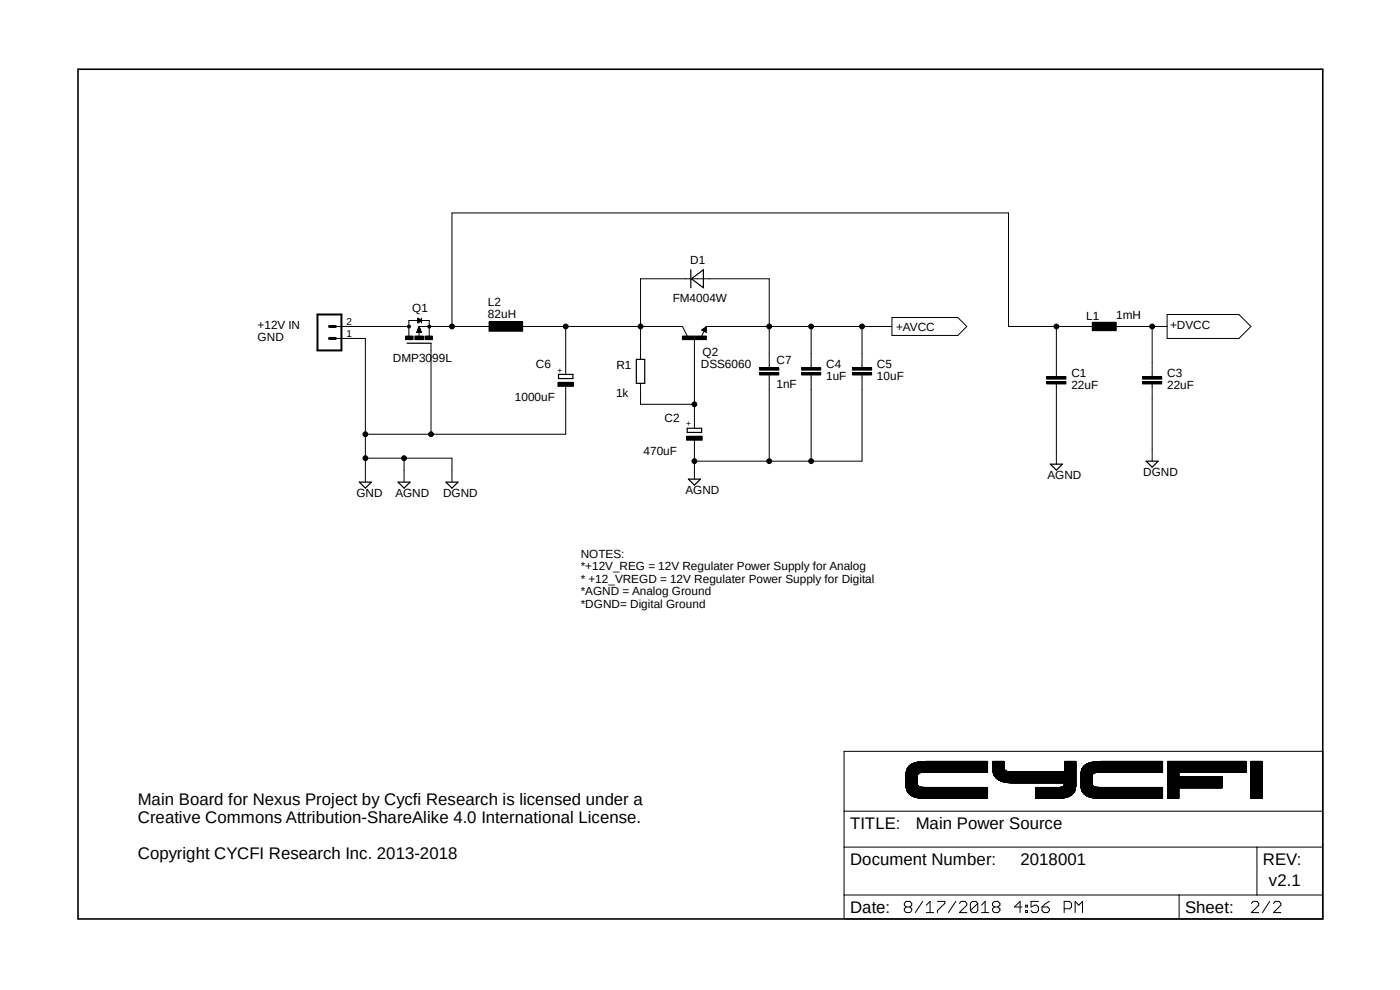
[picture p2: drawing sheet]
<svg xmlns="http://www.w3.org/2000/svg" width="297mm" height="210mm" viewBox="0 0 297 210" stroke-linecap="round" stroke-linejoin="round" font-family="sans-serif">
<path d="M16 14.4l265 181.1M281 14.4l-265 181.1" fill="none" stroke="#fff" stroke-width=".21"/>
<g fill="none" stroke="#000" stroke-width=".21">
<path d="M71.2 71.8h6.3v30.5M71.2 69.3h15.5M86.1 71.3h1.5v.8h-1.5zM86.5 69h.5v.5h-.5zM86.7 71.3v-3.3h4.4v3.3M88 71.3h1.8v.8h-1.8zM88.4 70.5h1M88.5 70.4h.9M88.5 70.3h.8M88.6 70.2h.7M88.6 70.1h.6M88.6 70h.6"/>
<path d="M88.6 69.9h.6M88.6 67.5l.8 .5-.8 .5zM88.6 68.5h.2M88.6 68.4h.3M88.6 68.2h.4M88.6 68.2h.6M88.6 68.1h.7M88.6 67.9h.7M88.6 67.8h.6M88.6 67.7h.4M88.6 67.6h.3M88.6 67.6h.1"/>
<path d="M88.7 69.8h.5M88.7 69.8h.4M88.8 69.7h.3M88.8 69.6h.2M88.8 69.5h.2M88.9 69.4h.1M88.9 69.3h15.9M88.9 69.3v2.1M88.9 69.3l.5 1.2h-1zM88.9 69.3h.1M89.4 67.5v1M90.2 71.3h1.5v.8h-1.5z"/>
<path d="M90.8 69h.5v.5h-.5zM91.4 72.8v19.3M95.9 69.3v-24.1h118.1v24.1h17.7M103.8 68.2h7.1v2.1h-7.1zM109.9 69.3h34.9l1 2M120 69.3v10.1M135.9 76.2v-17.1h27.3v18.9M144.8 71.3h5.1v.8h-5.1zM147.3 71.8v19M148.8 70l1.1-.7v1.2zM149.4 70.3l-.6 1.2M149.9 69.3h39.3"/>
<path d="M161.2 79h4v.5h-4zM161.2 78h4v.5h-4zM163.2 79.5v18.3M170.1 79h4v.5h-4zM170.1 78h4v.5h-4zM172.1 69.3v8.7M172.1 79.5v18.3M180.8 79h4.1v.5h-4.1zM180.8 78h4.1v.5h-4.1zM182.9 69.3v8.7M182.9 79.5v18.3h-35.6M189.2 67.4h14l1.9 1.9-1.9 1.9h-14z"/>
<path d="M222.1 79.9h4v.5h-4zM224.1 69.3v10.6M231.7 68.4h5.1v1.7h-5.1zM236.8 69.3h10.8M242.4 79.9h4.1v.5h-4.1zM244.4 69.3v10.6M247.6 66.7h15.2l2.6 2.6-2.6 2.5h-15.2zM77.5 97.2h18.4v5.1M85.7 97.2v5.1M118.4 81.1h3.3v.9h-3.3zM120 82v10.1h-42.5M135.9 81.3v4.5h11.4"/>
<path d="M145.7 92.5h3.3v.9h-3.3zM147.3 93.4v8.2M222.1 80.9h4v.5h-4zM224.1 81.4v17.1M242.4 80.9h4.1v.5h-4.1zM244.4 81.4v16.4M179.1 159.4h101.5v35.5h-101.5zM179.1 179.7h101.5M179.1 172.1h101.5M192.2 167h17.3M192.2 167h3.7M192.2 167h3.2"/>
<path d="M192.2 166.9h2.8M192.2 166.8l2.7 .1M192.2 166.8h2.6M192.2 166.7h2.5M192.2 166.6l2.5 .1M192.2 166.6h2.5M192.2 166.5h2.4M192.2 166.4h2.4M192.2 166.3h2.4M192.2 166.2h2.4M192.2 166.1h2.4M192.2 166h2.4"/>
<path d="M192.2 165.9h2.4M192.2 165.8h2.4M192.2 165.7h2.4M192.2 165.6h2.4M192.2 165.5h2.4M192.2 165.4h2.4M192.2 165.3h2.4M192.2 165.2h2.4M192.2 165.1h2.4M192.2 165h2.4M192.2 164.9h2.4M192.2 164.8h2.4"/>
<path d="M192.2 164.7h2.4M192.2 164.6h2.4M192.2 164.5h2.4M192.2 164.4h2.4M192.2 164.3h2.5M192.2 164.2h2.5M192.2 164.1h2.6M192.2 164h2.7M192.2 164h2.8M192.2 163.9h17.3M192.3 167.3h17.2M192.3 167.2h17.2"/>
<path d="M192.3 167.1h17.2M192.3 163.8h17.2M192.3 163.7h17.2M192.3 163.6h17.2M192.3 167.4h17.2M192.3 163.5h17.2M192.4 167.6h17.1M192.4 167.5h17.1M192.4 163.4h17.1M192.4 167.7h17.1M192.4 163.3h17.1M192.4 163.2h17.1"/>
<path d="M192.4 167.8h17.1M192.4 163.1h17.1M192.5 167.9h17M192.5 163h17M192.6 168h16.9M192.6 162.9h16.9M192.6 168.1h16.9M192.6 162.8h16.9M192.7 162.8h16.8M192.7 168.2h16.8M192.7 162.7h16.8M192.7 168.3h16.8"/>
<path d="M192.7 162.6h16.8M192.8 168.3h16.7M192.8 162.6h16.7M192.9 168.4h16.6M192.9 162.5h16.6M193 168.5h16.5M193 162.4h16.5M193 162.3h16.5M193.1 168.6h16.4M193.1 162.3h16.4M193.2 168.7h16.3M193.2 162.3h16.3"/>
<path d="M193.3 168.7h16.2M193.3 162.2h16.2M193.3 162.1h16.2M193.4 168.8h16.1M193.4 162.1h16.1M193.5 168.9h16M193.5 162.1h16M193.6 168.9h15.9M193.7 169h15.8M193.7 162h15.8M193.8 161.9h15.7M193.9 169h15.6"/>
<path d="M193.9 161.9h15.6M194 169.1h15.5M194 161.8h15.5M194.1 169.1h15.4M194.3 169.2h15.2M194.3 161.8h15.2M194.4 161.7h15.1M194.6 169.2h14.9M194.6 161.7h14.9M194.9 169.3h14.6M194.9 161.6h14.6M195.2 169.3h14.3"/>
<path d="M195.4 163.9l-3.2 .1M195.6 161.5h13.9M195.7 169.4h13.8M196.4 161.5h13.1M210.6 163.3h2.5M210.6 163.2h2.5M210.6 163.1h2.4M210.6 163h2.4M210.6 162.9h2.4M210.6 162.8h2.4M210.6 162.7h2.4M210.6 162.6h2.4"/>
<path d="M210.6 162.5h2.4M210.6 162.4h2.4M210.6 162.3h2.4M210.6 162.2h2.4M210.6 162.1h2.4M210.6 162h2.4M210.6 161.9h2.4M210.6 161.8h2.4M210.6 161.7h2.4M210.6 161.6h2.4M210.6 161.5h2.4M210.7 163.7h3.2"/>
<path d="M210.7 163.6h3M210.7 163.6h2.8M210.7 163.5h2.7M210.7 163.4h2.6M210.7 163.4h2.5M210.7 163.9h17.5M210.7 163.8h17.5M210.7 163.7h17.5M210.7 164h17.5M210.8 164.1h17.4M210.8 164.3h17.4M210.8 164.2h17.4"/>
<path d="M210.9 164.3h17.3M210.9 164.5h17.3M210.9 164.4h17.3M211 164.5h17.2M211 164.7h17.2M211 164.6h17.2M211.1 164.7h17.1M211.1 164.8h17.1M211.2 164.8h17M211.2 164.9h17M211.3 165h16.9M211.4 165.1h16.8"/>
<path d="M211.5 165.2h16.7M211.6 165.3h16.6M211.7 165.4h16.5M211.8 165.4h16.4M211.9 165.5h16.3M212 165.5h16.2M212 165.6h16.2M212.2 165.7h16M212.3 165.7h15.9M212.4 165.7h15.8M212.6 165.8h15.6M212.8 165.9h15.4"/>
<path d="M213 165.9h15.2M213.2 165.9h15M213.4 166h14.8M214.1 166.1h14.1M219.8 169.4h5M219.8 169.3h5.5M219.8 169.3h5.8M219.8 169.2h6M219.8 169.1h6.6M219.8 169.1h6.7M219.8 169h6.8M219.8 168.9h7.1"/>
<path d="M219.8 168.8h7.2M219.8 168.7h7.4M219.8 168.7h7.5M219.8 168.6h7.5M219.8 168.5h7.7M219.8 168.4h7.7M219.8 168.4h7.8M219.8 168.3h7.9M219.8 168.2h8M219.8 168.1h8M219.8 168h8.1M219.8 167.9h8.2"/>
<path d="M219.8 167.8h8.2M219.8 167.7h8.2M219.8 167.6h8.2M219.8 167.6h8.3M219.8 167.5h8.3M219.8 167.4h8.3M219.8 167.3h8.3M219.8 167.2h8.3M219.8 167.2h8.4M219.8 167.1h8.4M219.8 167h8.4M224.9 167h3.3"/>
<path d="M225.3 167h2.9M225.5 166.9h2.7M225.6 166.9h2.6M225.7 166.8h2.5M225.8 166.7h2.4M225.8 166.6h2.4M225.8 166.5h2.4M225.8 166.4h2.4M225.8 166.3h2.4M225.8 166.2h2.4M225.8 166.1h2.4M225.9 163.7h2.3"/>
<path d="M225.9 163.6h2.3M225.9 163.5h2.3M225.9 163.4h2.3M225.9 163.3h2.3M225.9 163.2h2.3M225.9 163.1h2.3M225.9 163h2.3M225.9 162.9h2.3M225.9 162.8h2.3M225.9 162.7h2.3M225.9 162.6h2.3M225.9 162.5h2.3"/>
<path d="M225.9 162.4h2.3M225.9 162.3h2.3M225.9 162.2h2.3M225.9 162.1h2.3M225.9 162h2.3M225.9 161.9h2.3M225.9 161.8h2.3M225.9 161.7h2.3M225.9 161.6h2.3M225.9 161.5h2.3M226.2 169.2h-6.4M226.8 169h-7"/>
<path d="M227.2 168.7l-7.4 .1M227.5 168.5l-7.7 .1M227.7 168.3l-7.9 .1M229.3 166.9h2.9M229.3 166.8l2.7 .1M229.3 166.8h2.6M229.3 166.7h2.6M229.3 166.6h2.5M229.3 166.5h2.5M229.3 166.5h2.4M229.3 166.4h2.4M229.3 166.3h2.4"/>
<path d="M229.3 166.2h2.4M229.3 166.1h2.4M229.3 166h2.4M229.3 165.9h2.4M229.3 165.8h2.4M229.3 165.7h2.4M229.3 165.6h2.4M229.3 165.5h2.4M229.3 165.4h2.4M229.3 165.3h2.4M229.3 165.2h2.4M229.3 165.1h2.4"/>
<path d="M229.3 165h2.4M229.3 164.9h2.4M229.3 164.8h2.4M229.3 164.7h2.4M229.3 164.6h2.4M229.3 164.5h2.4M229.3 164.4h2.4M229.3 164.3h2.5M229.3 164.2h2.5M229.3 164.1h2.6M229.3 164h2.7M229.3 164h2.8"/>
<path d="M229.4 167.2h17.2M229.4 167.1h17.2M229.4 167h17.2M229.4 167h3.6M229.4 167h3.1M229.4 163.9h17.2M229.4 163.8h17.2M229.4 163.7h17.2M229.4 167.4h17.2M229.4 167.3h17.2M229.4 163.6h17.2M229.4 163.5h17.2"/>
<path d="M229.4 167.5h17.2M229.4 163.4h17.2M229.5 167.6h17.1M229.5 163.4h17.1M229.5 163.3h17.1M229.5 167.8h17.1M229.5 167.7h17.1M229.5 163.2h17.1M229.6 167.9h17M229.6 167.8h17M229.6 163.1h17M229.6 163h17"/>
<path d="M229.7 168h16.9M229.7 162.9h16.9M229.7 168.1h16.9M229.7 162.8h16.9M229.8 168.2h16.8M229.8 162.8h16.8M229.8 162.7h16.8M229.9 168.3h16.7M229.9 162.6h16.7M230 162.6h16.6M230 162.5h16.6M230 168.4h16.6"/>
<path d="M230.1 168.5h16.5M230.1 162.4h16.5M230.2 162.3h16.4M230.2 168.6h16.4M230.3 162.3h16.3M230.3 168.7h16.3M230.4 168.7h16.2M230.4 162.2h16.2M230.5 162.1h16.1M230.5 168.8h16.1M230.6 162.1h16M230.6 168.9h16"/>
<path d="M230.7 168.9h15.9M230.8 169h15.8M230.8 162h15.8M230.9 161.9h15.7M231 161.9h15.6M231 169h15.6M231.1 169.1h15.5M231.1 161.8h15.5M231.2 169.1h15.4M231.4 161.8h15.2M231.4 169.2h15.2M231.6 161.7h15"/>
<path d="M231.7 169.2h14.9M231.7 161.7h14.9M231.9 164.1l-2.6 .1M231.9 161.6h14.7M232 169.3h14.6M232.3 169.3h14.3M232.5 163.9l-3.1 .1M232.7 161.5h13.9M232.7 169.4h13.9M233.6 161.5h13M247.7 169.4h2.4M247.7 169.3h2.4"/>
<path d="M247.7 169.2h2.4M247.7 169.1h2.4M247.7 169h2.4M247.7 168.9h2.4M247.7 168.8h2.4M247.7 168.7h2.4M247.7 168.6h2.4M247.7 168.5h2.4M247.7 168.4h2.4M247.7 168.3h2.4M247.7 168.2h2.4M247.7 168.1h2.4"/>
<path d="M247.7 168h2.4M247.7 167.9h2.4M247.7 167.8h2.4M247.7 167.7h2.4M247.7 167.6h2.4M247.7 167.5h2.4M247.7 167.4h2.4M247.7 167.3h2.4M247.7 167.2h2.4M247.7 167.1h11.5M247.7 167h11.5M247.7 166.9h11.5"/>
<path d="M247.7 166.8h11.5M247.7 166.7h11.5M247.7 166.6h11.5M247.7 166.5h11.5M247.7 166.4h11.5M247.7 166.3h11.5M247.7 166.2h11.5M247.7 166.1h11.5M247.7 166h11.5M247.7 165.9h11.5M247.7 165.8h11.5M247.7 165.7h11.5"/>
<path d="M247.7 165.6h11.5M247.7 165.5h11.5M247.7 165.4h11.5M247.7 165.3h11.5M247.7 165.2h11.5M247.7 165.1h11.5M247.7 165h11.5M247.7 164.9h11.5M247.7 164.8h11.5M247.7 164.7h2.4M247.7 164.6h2.4M247.7 164.5h2.4"/>
<path d="M247.7 164.4h2.4M247.7 164.3h2.4M247.7 164.2h2.4M247.7 164.1h2.4M247.7 164h2.4M247.7 163.9h2.4M247.7 163.9h16.6M247.7 163.8h16.6M247.7 163.7h16.6M247.7 163.6h16.6M247.7 163.5h16.6M247.7 163.4h16.6"/>
<path d="M247.7 163.3h16.6M247.7 163.2h16.6M247.7 163.1h16.6M247.7 163h16.6M247.7 162.9h16.6M247.7 162.8h16.6M247.7 162.7h16.6M247.7 162.6h16.6M247.7 162.5h16.6M247.7 162.4h16.6M247.7 162.3h16.6M247.7 162.2h16.6"/>
<path d="M247.7 162.1h16.6M247.7 162h16.6M247.7 161.9h16.6M247.7 161.8h16.6M247.7 161.7h16.6M247.7 161.6h16.6M247.7 161.5h16.6M265.4 169.4h2.4M265.4 169.3h2.4M265.4 169.2h2.4M265.4 169.1h2.4M265.4 169h2.4"/>
<path d="M265.4 168.9h2.4M265.4 168.8h2.4M265.4 168.7h2.4M265.4 168.6h2.4M265.4 168.5h2.4M265.4 168.4h2.4M265.4 168.3h2.4M265.4 168.2h2.4M265.4 168.1h2.4M265.4 168h2.4M265.4 167.9h2.4M265.4 167.8h2.4"/>
<path d="M265.4 167.7h2.4M265.4 167.6h2.4M265.4 167.5h2.4M265.4 167.4h2.4M265.4 167.3h2.4M265.4 167.2h2.4M265.4 167.1h2.4M265.4 167h2.4M265.4 166.9h2.4M265.4 166.8h2.4M265.4 166.7h2.4M265.4 166.6h2.4"/>
<path d="M265.4 166.5h2.4M265.4 166.4h2.4M265.4 166.3h2.4M265.4 166.2h2.4M265.4 166.1h2.4M265.4 166h2.4M265.4 165.9h2.4M265.4 165.8h2.4M265.4 165.7h2.4M265.4 165.6h2.4M265.4 165.5h2.4M265.4 165.4h2.4"/>
<path d="M265.4 165.3h2.4M265.4 165.2h2.4M265.4 165.1h2.4M265.4 165h2.4M265.4 164.9h2.4M265.4 164.8h2.4M265.4 164.7h2.4M265.4 164.6h2.4M265.4 164.5h2.4M265.4 164.4h2.4M265.4 164.3h2.4M265.4 164.2h2.4"/>
<path d="M265.4 164.1h2.4M265.4 164h2.4M265.4 163.9h2.4M265.4 163.8h2.4M265.4 163.7h2.4M265.4 163.6h2.4M265.4 163.5h2.4M265.4 163.4h2.4M265.4 163.3h2.4M265.4 163.2h2.4M265.4 163.1h2.4M265.4 163h2.4"/>
<path d="M265.4 162.9h2.4M265.4 162.8h2.4M265.4 162.7h2.4M265.4 162.6h2.4M265.4 162.5h2.4M265.4 162.4h2.4M265.4 162.3h2.4M265.4 162.2h2.4M265.4 162.1h2.4M265.4 162h2.4M265.4 161.9h2.4M265.4 161.8h2.4"/>
<path d="M265.4 161.7h2.4M265.4 161.6h2.4M265.4 161.5h2.4M266.7 179.7v10.2M179.1 189.9h101.5M192.2 192.4l-.3-.4v-.4l.3-.4h.8l.4 .4v.4l-.4 .4M192.2 192.4l-.3 .4v.4l.3 .4h.8l.4-.4v-.4l-.4-.4M192.2 192.4h.8M195.7 191.2l-1.5 2.4M196.5 193.6h1.6M196.5 192l.8-.8v2.4M198.9 191.2h1.5v.4l-1.5 1.6v.4"/>
<path d="M202.8 191.2l-1.6 2.4M203.5 191.6l.4-.4h.8l.4 .4v.4l-1.6 1.6h1.6M207.4 191.6l-.3-.4h-.8l-.4 .4v1.6M207.4 191.6v1.6l-.3 .4h-.8l-.4-.4M207.4 191.6l-1.5 1.6M208.2 193.6h1.6M208.2 192l.8-.8v2.4M210.9 192.4l-.3-.4v-.4l.3-.4h.8l.4 .4v.4l-.4 .4M210.9 192.4l-.3 .4v.4l.3 .4h.8l.4-.4v-.4l-.4-.4M210.9 192.4h.8M216.8 192.4h-1.6l1.2-1.2v2.4M217.6 193.2h.4v.4h-.4z"/>
<path d="M217.6 192h.4v.4h-.4zM220.3 191.2h-1.6v1.2l.8-.4h.4l.4 .4v.8l-.4 .4h-.8l-.4-.4M221.1 192.4h1.1l.4 .4v.4l-.4 .4h-.7l-.4-.4zM222.6 191.2l-.7 .4-.8 .8M225.8 192.8h1.1l.4-.4v-.8l-.4-.4h-1.1v2.4M228.1 193.6v-2.4l.8 .8 .8-.8v2.4M250.1 189.9v5M265.5 191.6l.4-.4h.8l.3 .4v.4l-1.5 1.6h1.5M269.4 191.2l-1.6 2.4M270.2 191.6l.4-.4h.8l.3 .4v.4l-1.5 1.6h1.5"/>
<circle cx="95.9" cy="69.3" r=".51"/>
<circle cx="120" cy="69.3" r=".51"/>
<circle cx="135.9" cy="69.3" r=".51"/>
<circle cx="163.2" cy="69.3" r=".51"/>
<circle cx="172.1" cy="69.3" r=".51"/>
<circle cx="182.9" cy="69.3" r=".51"/>
<circle cx="224.1" cy="69.3" r=".51"/>
<circle cx="244.4" cy="69.3" r=".51"/>
<circle cx="77.5" cy="92.1" r=".51"/>
<circle cx="77.5" cy="97.2" r=".51"/>
<circle cx="85.7" cy="97.2" r=".51"/>
<circle cx="91.4" cy="92.1" r=".51"/>
<circle cx="147.3" cy="85.8" r=".51"/>
<circle cx="147.3" cy="97.8" r=".51"/>
<circle cx="163.2" cy="97.8" r=".51"/>
<circle cx="172.1" cy="97.8" r=".51"/>
</g>
<path d="M67.4 66.7h5v7.6h-5z" fill="none" stroke="#000" stroke-width=".42"/>
<path d="M69.9 69.3h1.3M69.9 71.8h1.3" fill="none" stroke="#000" stroke-width=".64"/>
<g fill="none" stroke="#000" stroke-width=".25">
<path d="M146.6 57.2v3.8M146.7 59.1l2.5-1.9v3.8zM86.4 72.8h5M118.5 79.4h3v.9h-3zM135 76.2h1.8v5.1h-1.8zM149.4 70l.2-.1v.4l-.5-.3 .6-.5v.8M145.8 90.8h3v.9h-3zM222.8 98.5h2.6l-1.3 1.2zM243.2 97.8h2.5l-1.3 1.3zM76.2 102.3h2.6l-1.3 1.2zM84.5 102.3h2.5l-1.3 1.2zM94.6 102.3h2.6l-1.3 1.2z"/>
<path d="M146 101.6h2.6l-1.3 1.3z"/>
</g>
<path d="M16.6 14.7h264v180.2h-264z" fill="none" stroke="#000" stroke-width=".34"/>
<g fill="#000">
<path d="M86.1 71.3h1.5v.8h-1.5z" fill-rule="evenodd"/>
<path d="M86.5 69h.5v.5h-.5z" fill-rule="evenodd"/>
<path d="M88 71.3h1.8v.8h-1.8z" fill-rule="evenodd"/>
<path d="M90.2 71.3h1.5v.8h-1.5z" fill-rule="evenodd"/>
<path d="M90.8 69h.5v.5h-.5z" fill-rule="evenodd"/>
<path d="M103.8 68.2h7.1v2.1h-7.1z" fill-rule="evenodd"/>
<path d="M144.8 71.3h5.1v.8h-5.1z" fill-rule="evenodd"/>
<path d="M161.2 79h4v.5h-4z" fill-rule="evenodd"/>
<path d="M161.2 78h4v.5h-4z" fill-rule="evenodd"/>
<path d="M170.1 79h4v.5h-4z" fill-rule="evenodd"/>
<path d="M170.1 78h4v.5h-4z" fill-rule="evenodd"/>
<path d="M180.8 79h4.1v.5h-4.1z" fill-rule="evenodd"/>
<path d="M180.8 78h4.1v.5h-4.1z" fill-rule="evenodd"/>
<path d="M222.1 79.9h4v.5h-4z" fill-rule="evenodd"/>
<path d="M231.7 68.4h5.1v1.7h-5.1z" fill-rule="evenodd"/>
<path d="M242.4 79.9h4.1v.5h-4.1z" fill-rule="evenodd"/>
<path d="M118.4 81.1h3.3v.9h-3.3z" fill-rule="evenodd"/>
<path d="M145.7 92.5h3.3v.9h-3.3z" fill-rule="evenodd"/>
<path d="M222.1 80.9h4v.5h-4z" fill-rule="evenodd"/>
<path d="M242.4 80.9h4.1v.5h-4.1z" fill-rule="evenodd"/>
<circle cx="95.9" cy="69.3" r=".51"/>
<circle cx="120" cy="69.3" r=".51"/>
<circle cx="135.9" cy="69.3" r=".51"/>
<circle cx="163.2" cy="69.3" r=".51"/>
<circle cx="172.1" cy="69.3" r=".51"/>
<circle cx="182.9" cy="69.3" r=".51"/>
<circle cx="224.1" cy="69.3" r=".51"/>
<circle cx="244.4" cy="69.3" r=".51"/>
<circle cx="77.5" cy="92.1" r=".51"/>
<circle cx="77.5" cy="97.2" r=".51"/>
<circle cx="85.7" cy="97.2" r=".51"/>
<circle cx="91.4" cy="92.1" r=".51"/>
<circle cx="147.3" cy="85.8" r=".51"/>
<circle cx="147.3" cy="97.8" r=".51"/>
<circle cx="163.2" cy="97.8" r=".51"/>
<circle cx="172.1" cy="97.8" r=".51"/>
</g>
<g font-size="3.6">
<text x="29.3" y="170.8">Main Board for Nexus Project by Cycfi Research is licensed under a</text>
<text x="29.3" y="174.6">Creative Commons Attribution-ShareAlike 4.0 International License.</text>
<text x="180.3" y="175.9">TITLE:</text>
<text x="194.3" y="175.9">Main Power Source</text>
<text x="29.3" y="182.2">Copyright CYCFI Research Inc. 2013-2018</text>
<text x="180.3" y="183.5">Document Number:</text>
<text x="216.5" y="183.5">2018001</text>
<text x="267.9" y="183.5">REV:</text>
<text x="269.2" y="188">v2.1</text>
<text x="180.3" y="193.7">Date:</text>
<text x="251.4" y="193.7">Sheet:</text>
</g>
<g font-size="2.5">
<text x="146.4" y="55.9">D1</text>
<text x="103.5" y="64.9">L2</text>
<text x="142.7" y="64">FM4004W</text>
<text x="54.7" y="69.9">+12V IN</text>
<text x="87.5" y="66.1">Q1</text>
<text x="103.5" y="67.4">82uH</text>
<text x="190.1" y="70.1">+AVCC</text>
<text x="230.5" y="67.9">L1</text>
<text x="236.8" y="67.6">1mH</text>
<text x="248.2" y="69.9">+DVCC</text>
<text x="54.7" y="72.4">GND</text>
<text x="83.4" y="76.9">DMP3099L</text>
<text x="149.1" y="75.5">Q2</text>
<text x="164.7" y="77.1">C7</text>
<text x="113.7" y="78.1">C6</text>
<text x="130.8" y="78.3">R1</text>
<text x="148.7" y="78">DSS6060</text>
<text x="164.7" y="82.2">1nF</text>
<text x="175.3" y="80.7">1uF</text>
<text x="175.3" y="78.1">C4</text>
<text x="186.1" y="80.7">10uF</text>
<text x="186.1" y="78.1">C5</text>
<text x="227.3" y="82.6">22uF</text>
<text x="227.3" y="80.1">C1</text>
<text x="247.6" y="82.6">22uF</text>
<text x="247.6" y="80.1">C3</text>
<text x="109.2" y="85.1">1000uF</text>
<text x="130.7" y="84.2">1k</text>
<text x="141" y="89.6">C2</text>
<text x="136.5" y="96.6">470uF</text>
<text x="222.2" y="101.6">AGND</text>
<text x="242.5" y="101">DGND</text>
<text x="75.6" y="105.5">GND</text>
<text x="83.9" y="105.5">AGND</text>
<text x="94" y="105.5">DGND</text>
<text x="145.4" y="104.8">AGND</text>
<text x="123.2" y="118.3">NOTES:</text>
<text x="123.2" y="120.9">*+12V_REG = 12V Regulater Power Supply for Analog</text>
<text x="123.2" y="123.6">* +12_VREGD = 12V Regulater Power Supply for Digital</text>
<text x="123.2" y="126.3">*AGND = Analog Ground</text>
<text x="123.2" y="128.9">*DGND= Digital Ground</text>
</g>
<g font-size="2.1">
<text x="73.5" y="71.5">1</text>
<text x="73.5" y="68.9">2</text>
</g>
<g font-size="1.8">
<text x="119.4" y="79" transform="rotate(-90 119.4 79)">+</text>
<text x="146.7" y="90.5" transform="rotate(-90 146.7 90.5)">+</text>
</g>
</svg>
